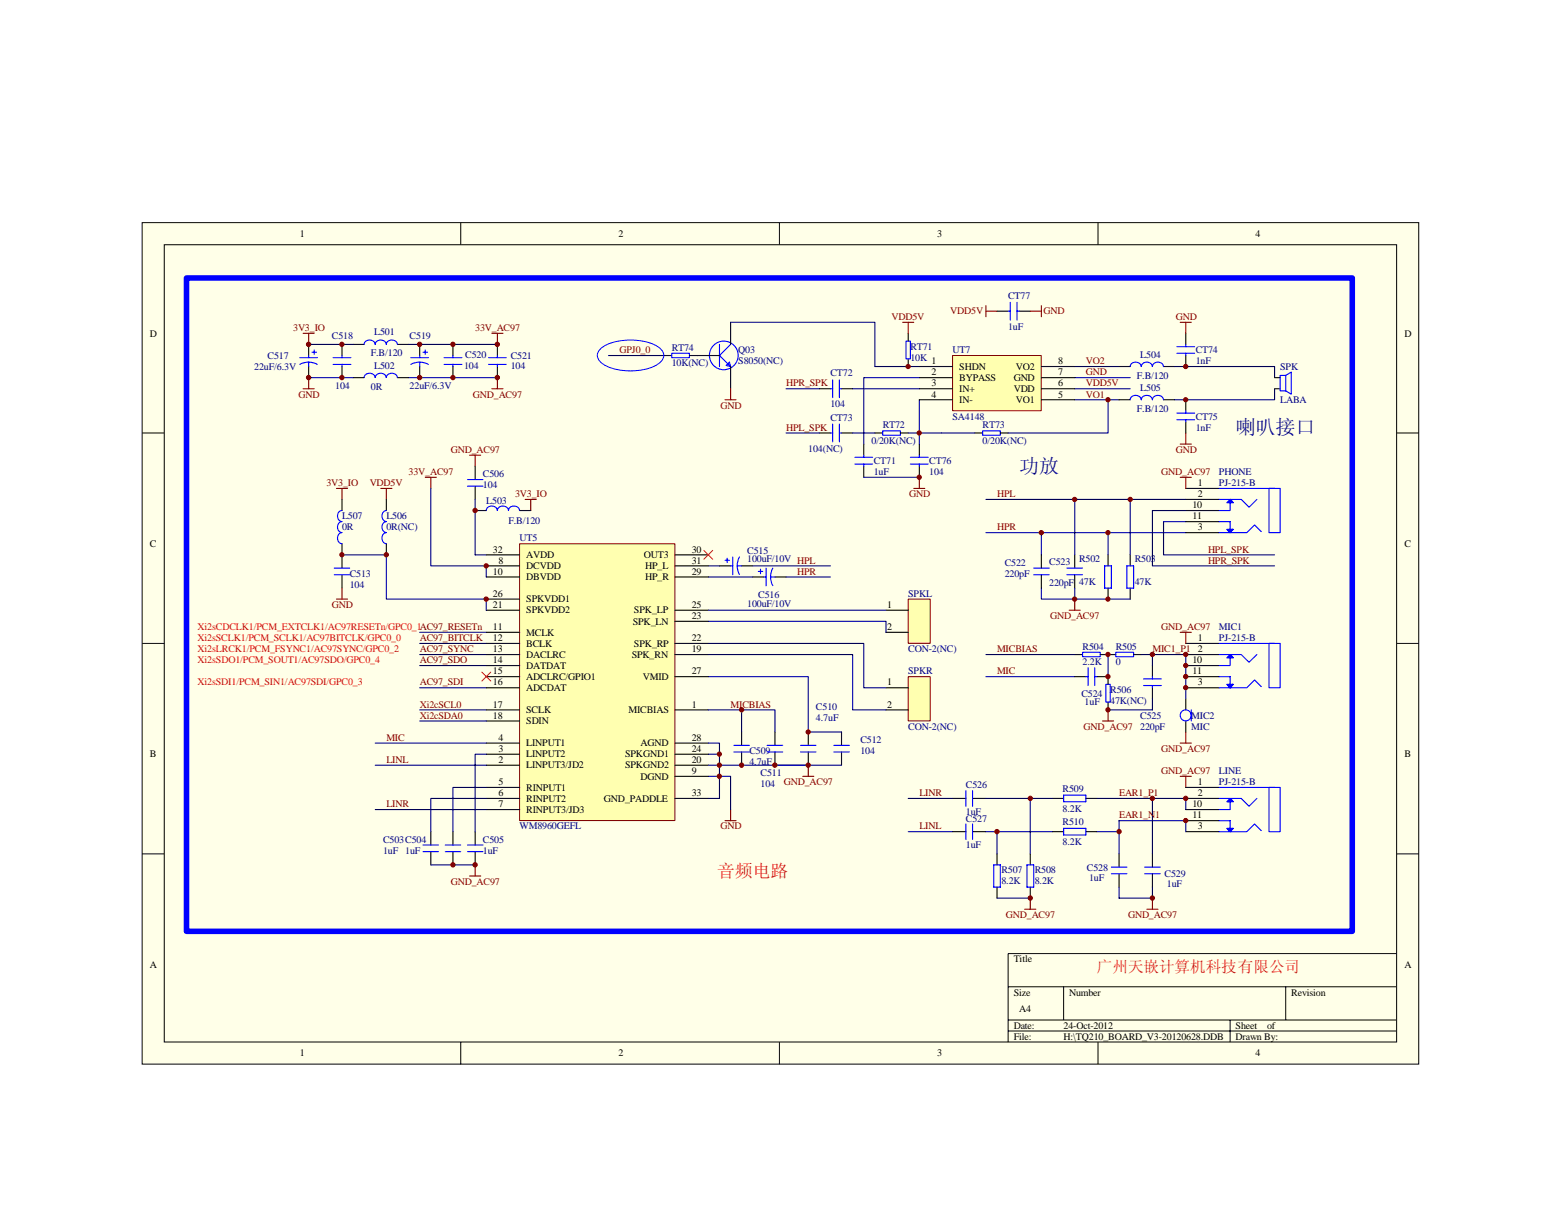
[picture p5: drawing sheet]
<svg xmlns="http://www.w3.org/2000/svg" width="279mm" height="216mm" viewBox="0 0 279 216" stroke-linecap="round" stroke-linejoin="round" font-family="sans-serif">
<path d="M25.4 39.9h228.5v150.6h-228.5z" fill="#ffffe8"/>
<g fill="none" stroke="#000" stroke-width=".18">
<path d="M25.4 39.9h228.5v150.6h-228.5zM82.5 39.9v3.9M139.5 39.9v3.9M196.5 39.9v3.9M29.4 43.8h220.6v142.7h-220.6zM25.4 77.5h4M250 77.5h4M25.4 115.2h4M250 115.2h4M25.4 152.9h4M250 152.9h4M180.4 176.7h69.6"/>
<path d="M190.4 176.7v5.9M230.1 176.7v5.9M250 170.7h-69.6v15.9M82.5 186.6v3.9M139.5 186.6v3.9M180.4 182.6h69.6M180.4 184.6h69.6M196.5 186.6v3.9M220.2 182.6v4"/>
</g>
<g fill="none" stroke="#000" stroke-width=".2">
<path d="M162.6 59.7v1.4M178.5 55.7h1.9M182.4 55.7h2M55.2 61.7v1.9M55.2 65.6v2M61.2 61.7v1.9M61.2 65.6v2M63.2 61.7h2M63.2 67.6h2M71.1 61.7h2M71.1 67.6h2M75.1 61.7v1.9"/>
<path d="M75.1 65.6v2M81.1 61.7v1.9M81.1 65.6v2M89 61.7v1.9M89 65.6v2M118.8 63.6h1.4M123.4 63.6h1.4M146.7 77.5h1.9M150.6 77.5h2M154.6 79.5v2M156.6 77.5h1.4M161.2 77.5h1.4"/>
<path d="M162.6 64.2v1.4M174.5 77.5h1.4M179 77.5h1.4M61.2 99.3v2.4M85 91.4h2M93 91.4h2M154.6 83.5v1.9M186.4 99.3v2.4M192.4 99.3v2.4M198.3 99.3v2M202.3 99.3v2M212.2 87.4h6"/>
<path d="M212.2 89.4h6M212.2 95.4h6M212.2 91.4h6M212.2 93.4h6M61.2 102.9v2.4M128.8 101.3h2M132.7 101.3h2M134.7 103.3h2M138.7 103.3h2M186.4 102.9v2.4M192.4 117.2h1.4M192.4 102.9v2.4"/>
<path d="M196.9 117.2h2.8M198.3 105.3v2M202.3 105.3v2M202.9 117.2h1.4M206.3 119.1v2M212.2 115.2h6M212.2 117.2h6M212.2 119.1h6M132.7 131v2.4M132.7 134.6v2.4M138.7 131v2.4M138.7 134.6v2.4"/>
<path d="M144.7 131v2.4M144.7 134.6v2.4M150.6 131v2.4M150.6 134.6v2.4M192.4 121.1h2M196.3 121.1h2v1.4M198.3 125.7v1.4M206.3 123.1v2M212.2 123.1h6M212.2 121.1h6M77.1 148.9v2.4M77.1 152.5v2.3"/>
<path d="M81.1 148.9v2.4M81.1 152.5v2.3M85 148.9v2.4M85 152.5v2.3M170.5 142.9h2.4M170.5 148.9h2.4M174.1 142.9h2.4M174.1 148.9h2.4M178.5 152.9v1.9M178.5 158.8v2M184.4 152.9v1.9M184.4 158.8v2"/>
<path d="M188.4 142.9h2M188.4 148.9h2M194.4 142.9h1.9M194.4 148.9h1.9M200.3 152.9v2.3M200.3 156.4v2.4M206.3 152.9v2.3M206.3 156.4v2.4M212.2 142.9h6M212.2 148.9h6M212.2 141h6M212.2 144.9h6"/>
<path d="M212.2 146.9h6"/>
</g>
<g fill="none" stroke="#00f" stroke-width=".2">
<path d="M180.4 55.7h.4M180.8 54.1v3.2M182 54.1v3.2M182 55.7h.4M53.7 65.2a3.3 3.3 0 0 1 3.1 0M53.7 64h3.1M55.2 63.6v.4M55.2 64.8v.8M55.8 63.1h.8M56.2 62.7v.7M59.6 65.2h3.2M59.6 64h3.2"/>
<path d="M61.2 63.6v.4M61.2 65.2v.4M65.2 61.6a1.02 1.02 0 0 1 1-.7 1.02 1.02 0 0 1 .9 .7M65.2 67.6a1.02 1.02 0 0 1 1-.8 1.02 1.02 0 0 1 .9 .8M67.2 61.6a1.02 1.02 0 0 1 .9-.7 1.02 1.02 0 0 1 1 .7 1.03 1.03 0 0 1 1-.7 1.03 1.03 0 0 1 1 .7M67.2 67.6a1.02 1.02 0 0 1 .9-.8 1.02 1.02 0 0 1 1 .8 1.03 1.03 0 0 1 1-.8 1.03 1.03 0 0 1 1 .8M73.5 65.2a3.3 3.3 0 0 1 3.2 0M73.5 64h3.2M75.1 63.6v.4M75.1 64.8v.8M75.7 63.1h.8M76.1 62.7v.7"/>
<path d="M79.5 65.2h3.2M79.5 64h3.2M81.1 63.6v.4M81.1 65.2v.4M87.4 65.2h3.2M87.4 64h3.2M89 63.6v.4M89 65.2v.4M120.2 63.2h3.2v.8h-3.2zM148.6 77.5h.4M149 75.9v3.2M150.2 75.9v3.2"/>
<path d="M150.2 77.5h.4M158 77.1h3.2v.8h-3.2zM162.2 61.1h.7v3.1h-.7zM175.9 77.1h3.1v.8h-3.1zM87 91.4a1.01 1.01 0 0 1 1-.8 1.01 1.01 0 0 1 1 .8M89 91.4a1.01 1.01 0 0 1 1-.8 1.01 1.01 0 0 1 1 .8 1.02 1.02 0 0 1 1-.8 1.02 1.02 0 0 1 1 .8M130.2 99.9v.8M131.1 99.7v3.2M132.4 99.7a3.3 3.3 0 0 0 0 3.1M153 81.9h3.2M153 83.1h3.2M154.6 81.5v.4"/>
<path d="M154.6 83.1v.4M218.2 89.4h4l1.4 1.4 1.4-1.4M218.2 93.4h2v2l.6-.6h-1.2l.6 .6-.4-.4h.6l.2-.2-.2 .2h-.4h.2M218.2 87.4h9.9M220.2 89.8h.2h-.4l-.2 .2 .2-.2h.6l-.4-.4 .6 .6h-1.2l.6-.6v2h-2M225.7 95.2l-1.1-1.2-1.4 1.4h-5M227.1 87.4h2v8h-2zM59.8 101.7h2.8M59.8 102.9h2.8M129.8 100.3h.8M130.8 101.3h.3M132 101.3h.7"/>
<path d="M135.7 102.3h.8M136.1 101.9v.8M136.7 103.3h.4M137.1 101.7v3.2M137.9 103.3h.8M138.3 101.7a3.3 3.3 0 0 0 0 3.1M185 101.7h2.8M185 102.9h2.8M191 101.7h2.8M191 102.9h2.8M193.8 116.8h3.1v.8h-3.1zM194.8 119.5v3.2"/>
<path d="M195.9 119.5v3.2M197.7 101.3h1.2v4h-1.2zM199.7 116.8h3.2v.8h-3.2zM201.7 101.3h1.2v4h-1.2zM218.2 117.2h4l1.4 1.4 1.4-1.4M218.2 115.2h9.9M220.2 117.6h.2h-.4l-.2 .2 .2-.2h.6l-.4-.4 .6 .6h-1.2l.6-.6v1.9h-2M227.1 115.2h2v7.9h-2zM131.4 133.4h2.7M131.4 134.6h2.7M137.3 133.4h2.8M137.3 134.6h2.8"/>
<path d="M143.3 133.4h2.7M143.3 134.6h2.7M149.2 133.4h2.8M149.2 134.6h2.8M194.4 121.1h.4M195.9 121.1h.4M197.9 122.5h.8v3.2h-.8zM204.7 122.7h3.2M204.7 121.5h3.2M206.3 121.1v.4M206.3 122.7v.4M218.2 121.1h2v2l.6-.6h-1.2l.6 .6-.4-.4h.6l.2-.2-.2 .2h-.4h.2"/>
<path d="M225.7 122.9l-1.1-1.2-1.4 1.4h-5M75.7 151.3h2.8M75.7 152.5h2.8M79.7 151.3h2.8M79.7 152.5h2.8M83.7 151.3h2.7M83.7 152.5h2.7M172.9 141.6v2.7M172.9 147.5v2.8M174.1 141.6v2.7M174.1 147.5v2.8M177.9 154.8h1.1v4h-1.1z"/>
<path d="M183.8 154.8h1.2v4h-1.2zM190.4 142.3h4v1.2h-4zM190.4 148.3h4v1.2h-4zM198.9 155.2h2.8M198.9 156.4h2.8M204.9 155.2h2.8M204.9 156.4h2.8M218.2 142.9h4l1.4 1.4 1.4-1.4M218.2 146.9h2v2l.6-.6h-1.2l.6 .6-.4-.4h.6l.2-.2-.2 .2h-.4h.2M218.2 141h9.9M220.2 143.3h.2h-.4l-.2 .2 .2-.2h.6l-.4-.4 .6 .6h-1.2l.6-.6v2h-2M225.7 148.7l-1.1-1.2-1.4 1.4h-5"/>
<path d="M227.1 141h2v7.9h-2z"/>
</g>
<g fill="none" stroke="#800000" stroke-width=".2">
<path d="M54.3 59.7h1.9M55.2 59.7v2M88 59.7h2M89 59.7v2M54.3 69.6h1.9M55.2 67.6v2M88 69.6h2M89 67.6v2M76.1 85.4h2M77.1 85.4v2M94 89.4h2M95 89.4v2"/>
<path d="M211.2 85.4h2M212.2 85.4v2M60.2 107.3h2M61.2 105.3v2M191.4 109.2h2M192.4 107.3v1.9M211.2 113.2h2M212.2 113.2v2M143.7 139h2M144.7 137v2M197.3 129.1h2M198.3 127.1v2"/>
<path d="M211.2 139h2M212.2 139v2M84.1 156.8h1.9M85 154.8v2M129.8 146.9h1.9M130.8 144.9v2M183.4 162.8h2M184.4 160.8v2M205.3 162.8h2M206.3 160.8v2"/>
</g>
<g fill="none" stroke="#000080" stroke-width=".2">
<path d="M55.2 61.7h8M55.2 67.6h8M73.1 61.7h15.9M73.1 67.6h15.9M140.7 77.5h6M162.6 65.6h1.9M164.5 71.6v5.9h-1.9M164.5 77.5h4M192.4 67.6h9.9M192.4 69.6h9.9M192.4 65.6h7.9M192.4 71.6h7.9"/>
<path d="M176.5 89.4h35.7M176.5 95.4h35.7M186.4 95.4v3.9M192.4 89.4v9.9M198.3 95.4v3.9M202.3 89.4v9.9M206.3 91.4h5.9M208.3 93.4h3.9M75.1 113.2h11.9M75.1 115.2h11.9M75.1 117.2h11.9M75.1 119.1h11.9"/>
<path d="M126.8 101.3h2M126.8 103.3h7.9M134.7 101.3h13.9M140.7 103.3h7.9M176.5 117.2h15.9M186.4 105.3v2h15.9M192.4 105.3v2M198.3 117.2v3.9M204.3 117.2h7.9v5.9M206.3 117.2v1.9M75.1 123.1h11.9M176.5 121.1h15.9"/>
<path d="M206.3 125.1v2h-8M162.6 142.9h7.9M162.6 148.9h7.9M176.5 142.9h11.9M176.5 148.9h11.9M178.5 148.9v4M184.4 142.9v10M196.3 142.9h15.9v2M196.3 148.9h4M200.3 158.8v2h6v-2M206.3 142.9v10M212.2 148.9v-2h-11.9v6"/>
<path d="M178.5 160.8h5.9"/>
</g>
<path d="M170.5 63.7h15.9v9.8h-15.9z" fill="#ffffb0"/>
<path d="M170.5 63.6h15.9v9.9h-15.9z" fill="none" stroke="#800000" stroke-width=".18"/>
<g fill="none" stroke="#000" stroke-width=".2">
<path d="M130.8 57.7v4M212.2 59.7v2M124.8 63.6h4M130.8 65.6v4M146.7 69.6h1.9M150.6 69.6h2M164.5 65.6h6M164.5 67.6h6M164.5 69.6h6M164.5 71.6h6M164.5 79.5v2M186.4 65.6h6"/>
<path d="M186.4 67.6h6M186.4 69.6h6M186.4 71.6h6M200.3 65.6h2M200.3 71.6h2M208.3 65.6h1.9M208.3 71.6h1.9M212.2 63.6v2M212.2 71.6v2M212.2 75.5v2M164.5 83.5v1.9"/>
</g>
<g fill="none" stroke="#00f" stroke-width=".2">
<path d="M128.8 61.7v3.9M130.6 64.8l.2 .8-.8-.2zM130.8 61.7l-2 1.9 2 2M148.6 69.6h.4M149 68v3.2M150.2 68v3.2M150.2 69.6h.4M202.3 65.6a1.01 1.01 0 0 1 1-.8 1.01 1.01 0 0 1 1 .8 1.02 1.02 0 0 1 1-.8 1.02 1.02 0 0 1 .9 .8M202.3 71.6a1.01 1.01 0 0 1 1-.8 1.01 1.01 0 0 1 1 .8 1.02 1.02 0 0 1 1-.8 1.02 1.02 0 0 1 .9 .8M206.3 65.6a1.01 1.01 0 0 1 1-.8 1.01 1.01 0 0 1 .9 .8M206.3 71.6a1.01 1.01 0 0 1 1-.8 1.01 1.01 0 0 1 .9 .8M210.7 74h3.1"/>
<path d="M210.7 75.1h3.1M210.7 62.1h3.1M210.7 63.2h3.1M212.2 61.7v.4M212.2 63.2v.4M212.2 73.6v.4M212.2 75.1v.4M162.9 81.9h3.2M162.9 83.1h3.2M164.5 81.5v.4M164.5 83.1v.4"/>
<circle cx="129.6" cy="63.6" r="2.57"/>
</g>
<g fill="none" stroke="#800000" stroke-width=".2">
<path d="M161.6 57.7h2M162.6 57.7v2M176.5 55.7h2M176.5 54.7v2M184.4 55.7h2M186.4 54.7v2M211.2 57.7h2M212.2 57.7v2M129.8 71.6h1.9M130.8 69.6v2M211.2 79.5h2M212.2 77.5v2"/>
<path d="M163.6 87.4h1.9M164.5 85.4v2"/>
</g>
<g fill="none" stroke="#000080" stroke-width=".2">
<path d="M130.8 57.7h25.8v7.9h6M108.9 63.6h9.9M140.7 69.6h6M152.6 77.5h4M152.6 69.6h11.9M164.5 67.6h-9.9v11.9M164.5 77.5v2M168.5 77.5h6M198.3 71.6v5.9h-17.9M210.2 65.6h17.9v2M154.6 85.4h9.9M206.3 91.4v9.9h21.8"/>
<path d="M208.3 93.4v5.9h19.8"/>
</g>
<g fill="#800000" stroke="#800000" stroke-width=".18">
<circle cx="162.5" cy="65.6" r=".38"/>
<circle cx="164.5" cy="77.5" r=".38"/>
<circle cx="212.2" cy="65.6" r=".39"/>
<circle cx="198.3" cy="71.6" r=".38"/>
<circle cx="75.1" cy="61.6" r=".39"/>
<circle cx="75.1" cy="67.6" r=".39"/>
<circle cx="81.1" cy="61.6" r=".39"/>
<circle cx="81.1" cy="67.6" r=".39"/>
<circle cx="61.2" cy="61.6" r=".39"/>
<circle cx="61.2" cy="67.6" r=".39"/>
</g>
<path d="M107.3 62.7a7.3 7.3 0 0 1 5.6-1.8 7.9 7.9 0 0 1 5.5 1.8 1.54 1.54 0 0 1-.4 2.3 10.3 10.3 0 0 1-10.3 0 1.59 1.59 0 0 1-.4-2.3z" fill="none" stroke="#00f" stroke-width=".18"/>
<path d="M162.6 121.2h3.9v7.9h-3.9z" fill="#ffffb0"/>
<path d="M162.6 121.1h3.9v8h-3.9z" fill="none" stroke="#800000" stroke-width=".18"/>
<path d="M158.6 127.1h4M158.6 123.1h4" fill="none" stroke="#000" stroke-width=".2"/>
<path d="M162.6 107.3h3.9v7.9h-3.9z" fill="#ffffb0"/>
<path d="M162.6 107.3h3.9v7.9h-3.9z" fill="none" stroke="#800000" stroke-width=".18"/>
<path d="M228.1 67.6h1M228.1 69.6h1M158.6 113.2h4M158.6 109.2h4" fill="none" stroke="#000" stroke-width=".2"/>
<g fill="#800000" stroke="#800000" stroke-width=".18">
<circle cx="55.2" cy="67.6" r=".39"/>
<circle cx="55.2" cy="61.6" r=".39"/>
<circle cx="89" cy="61.6" r=".39"/>
<circle cx="89" cy="67.6" r=".39"/>
<circle cx="164.5" cy="85.4" r=".39"/>
<circle cx="212.2" cy="71.6" r=".39"/>
</g>
<path d="M229.1 67.2h1v2.8h-1zM230.1 67.2l1-.6v4l-1-.6" fill="none" stroke="#00f" stroke-width=".2"/>
<path d="M228.1 69.6v2h-17.9" fill="none" stroke="#000080" stroke-width=".2"/>
<path d="M93 97.4h27.8v49.5h-27.8z" fill="#ffffb0"/>
<path d="M93 97.3h27.8v49.6h-27.8z" fill="none" stroke="#800000" stroke-width=".18"/>
<g fill="none" stroke="#000" stroke-width=".2">
<path d="M61.2 89.4v2M61.2 97.3v2M69.2 89.4v2M69.2 97.3v2M85 83.5v2.4M85 87v2.4M87 99.3h6M120.8 99.3h6M87 107.3h6M87 109.2h6M87 101.3h6M87 103.3h6"/>
<path d="M87 113.2h6M87 115.2h6M87 117.2h6M87 119.1h6M120.8 109.2h6M120.8 101.3h6M120.8 103.3h6M120.8 115.2h6M120.8 117.2h6M120.8 111.2h6M87 121.1h6M87 123.1h6"/>
<path d="M87 127.1h6M87 129.1h6M87 133h6M87 137h6M87 135h6M120.8 121.1h6M120.8 127.1h6M120.8 133h6M120.8 137h6M120.8 139h6M120.8 135h6M212.2 125.1v2"/>
<path d="M212.2 129.1v1.9M87 141h6M87 142.9h6M87 144.9h6M120.8 142.9h6"/>
</g>
<path d="M60.2 87.4h2M61.2 87.4v2M68.2 87.4h1.9M69.2 87.4v2M84.1 81.5h1.9M85 81.5v2M211.2 133h2M212.2 131v2" fill="none" stroke="#800000" stroke-width=".2"/>
<g fill="none" stroke="#000080" stroke-width=".2">
<path d="M61.2 99.3h8v8h17.8v1.9M77.1 87.4v13.9h9.9v2M85 89.4v9.9h2M126.8 111.2h31.8v2M126.8 115.2h27.8v7.9h4M126.8 117.2h25.8v9.9h6M126.8 109.2h31.8M67.2 137h19.8M67.2 133h19.8M75.1 127.1h11.9M75.1 129.1h11.9M87 135h-2v13.9"/>
<path d="M126.8 127.1h11.9v3.9M126.8 121.1h17.9v9.9h5.9M126.8 133h2v9.9h-2M126.8 139h4v5.9M126.8 137h23.8M126.8 135h2M132.7 127.1v3.9M212.2 123.1v2M67.2 144.9h19.8M77.1 154.8h7.9M87 141h-5.9v7.9M87 142.9h-9.9v6"/>
</g>
<path d="M126 98.5l1.6 1.6M127.6 98.5l-1.6 1.6M86.3 120.3l1.5 1.6M87.8 120.3l-1.5 1.6" fill="none" stroke="#f00" stroke-width=".18"/>
<g fill="none" stroke="#00f" stroke-width=".2">
<path d="M61.2 91.4a1.02 1.02 0 0 0-.8 1 1.02 1.02 0 0 0 .8 1 1.01 1.01 0 0 0-.8 1 1.01 1.01 0 0 0 .8 1 1.01 1.01 0 0 0-.8 .9 1.01 1.01 0 0 0 .8 1M69.2 91.4a1.02 1.02 0 0 0-.8 1 1.02 1.02 0 0 0 .8 1 1.01 1.01 0 0 0-.8 1 1.01 1.01 0 0 0 .8 1 1.01 1.01 0 0 0-.8 .9 1.01 1.01 0 0 0 .8 1M83.7 85.9h2.7M83.7 87h2.7M213.2 127.1v2"/>
<circle cx="212.2" cy="128.1" r=".99"/>
</g>
<g fill="#800000" stroke="#800000" stroke-width=".18">
<circle cx="198.3" cy="107.2" r=".38"/>
<circle cx="192.4" cy="107.2" r=".39"/>
<circle cx="186.4" cy="95.4" r=".39"/>
<circle cx="192.4" cy="89.4" r=".39"/>
<circle cx="198.3" cy="95.4" r=".38"/>
<circle cx="202.3" cy="89.4" r=".38"/>
<circle cx="198.3" cy="117.2" r=".38"/>
<circle cx="212.2" cy="119.1" r=".39"/>
<circle cx="212.2" cy="121.1" r=".39"/>
<circle cx="212.2" cy="117.2" r=".39"/>
<circle cx="206.3" cy="117.2" r=".39"/>
<circle cx="198.3" cy="127.1" r=".39"/>
<circle cx="212.2" cy="123.1" r=".39"/>
<circle cx="198.3" cy="121.1" r=".39"/>
<circle cx="81.1" cy="154.8" r=".39"/>
<circle cx="85" cy="154.8" r=".39"/>
<circle cx="132.7" cy="137" r=".39"/>
<circle cx="144.6" cy="137" r=".39"/>
<circle cx="144.7" cy="131" r=".38"/>
<circle cx="138.7" cy="137" r=".39"/>
<circle cx="61.2" cy="99.3" r=".38"/>
<circle cx="85" cy="91.4" r=".39"/>
<circle cx="87" cy="107.2" r=".39"/>
<circle cx="87" cy="101.3" r=".39"/>
<circle cx="69.1" cy="99.3" r=".39"/>
<circle cx="132.7" cy="127.1" r=".39"/>
<circle cx="128.8" cy="139" r=".39"/>
<circle cx="128.8" cy="135" r=".38"/>
<circle cx="128.8" cy="137" r=".39"/>
<circle cx="206.3" cy="160.8" r=".39"/>
<circle cx="184.4" cy="160.8" r=".39"/>
<circle cx="178.4" cy="148.9" r=".39"/>
<circle cx="184.4" cy="142.9" r=".39"/>
<circle cx="200.3" cy="148.9" r=".39"/>
<circle cx="212.2" cy="142.9" r=".39"/>
<circle cx="206.3" cy="142.9" r=".39"/>
<circle cx="212.2" cy="146.9" r=".39"/>
</g>
<path d="M33.4 49.8h208.6v116.9h-208.6z" fill="none" stroke="#00f" stroke-width=".99"/>
<g font-size="3.6" fill="#000080">
<text x="221.2" y="77.7">喇叭接口</text>
<text x="182.4" y="84.6">功放</text>
</g>
<text font-size="3.2" fill="#f00" x="128.4" y="157.1">音频电路</text>
<text font-size="2.8" fill="#f00" x="196.3" y="174">广州天嵌计算机科技有限公司</text>
<g font-size="1.8">
<text x="53.7" y="42.4">1</text>
<text x="110.7" y="42.4">2</text>
<text x="167.7" y="42.4">3</text>
<text x="224.7" y="42.4">4</text>
<text x="26.8" y="60.3">D</text>
<text x="166.7" y="65.2">1</text>
<text x="189.4" y="65.2">8</text>
<text x="251.4" y="60.3">D</text>
<text x="166.7" y="67.2">2</text>
<text x="166.7" y="69.2">3</text>
<text x="166.7" y="71.2">4</text>
<text x="171.7" y="66.2">SHDN</text>
<text x="171.7" y="68.2">BYPASS</text>
<text x="171.7" y="70.2">IN+</text>
<text x="181.4" y="70.2">VDD</text>
<text x="181.4" y="68.2">GND</text>
<text x="181.8" y="66.2">VO2</text>
<text x="189.4" y="69.2">6</text>
<text x="189.4" y="67.2">7</text>
<text x="189.4" y="71.2">5</text>
<text x="171.7" y="72.1">IN-</text>
<text x="181.8" y="72.1">VO1</text>
<text x="214.4" y="87">1</text>
<text x="214.4" y="89">2</text>
<text x="213.4" y="91">10</text>
<text x="213.4" y="93">11</text>
<text x="214.4" y="95">3</text>
<text x="26.8" y="97.9">C</text>
<text x="88.2" y="98.9">32</text>
<text x="89.2" y="100.9">8</text>
<text x="94.2" y="99.9">AVDD</text>
<text x="94.2" y="101.9">DCVDD</text>
<text x="115.3" y="99.9">OUT3</text>
<text x="115.5" y="101.9">HP_L</text>
<text x="123.8" y="98.9">30</text>
<text x="123.8" y="100.9">31</text>
<text x="251.4" y="97.9">C</text>
<text x="88.2" y="106.8">26</text>
<text x="88.2" y="102.9">10</text>
<text x="94.2" y="107.8">SPKVDD1</text>
<text x="94.2" y="103.9">DBVDD</text>
<text x="115.5" y="103.9">HP_R</text>
<text x="123.8" y="102.9">29</text>
<text x="88.2" y="108.8">21</text>
<text x="88.2" y="112.8">11</text>
<text x="94.2" y="109.8">SPKVDD2</text>
<text x="94.2" y="113.8">MCLK</text>
<text x="113.3" y="111.8">SPK_LN</text>
<text x="113.5" y="109.8">SPK_LP</text>
<text x="123.8" y="108.8">25</text>
<text x="123.8" y="110.8">23</text>
<text x="158.8" y="112.8">2</text>
<text x="158.8" y="108.8">1</text>
<text x="88.2" y="114.8">12</text>
<text x="88.2" y="116.8">13</text>
<text x="88.2" y="118.7">14</text>
<text x="94.2" y="115.8">BCLK</text>
<text x="94.2" y="117.8">DACLRC</text>
<text x="94.2" y="119.7">DATDAT</text>
<text x="113.1" y="117.8">SPK_RN</text>
<text x="113.5" y="115.8">SPK_RP</text>
<text x="123.8" y="114.8">22</text>
<text x="123.8" y="116.8">19</text>
<text x="213.4" y="118.7">10</text>
<text x="214.4" y="114.8">1</text>
<text x="214.4" y="116.8">2</text>
<text x="88.2" y="120.7">15</text>
<text x="88.2" y="122.7">16</text>
<text x="94.2" y="121.7">ADCLRC/GPIO1</text>
<text x="94.2" y="123.7">ADCDAT</text>
<text x="115.1" y="121.7">VMID</text>
<text x="123.8" y="120.7">27</text>
<text x="158.8" y="122.7">1</text>
<text x="213.4" y="120.7">11</text>
<text x="214.4" y="122.7">3</text>
<text x="88.2" y="126.7">17</text>
<text x="88.2" y="128.7">18</text>
<text x="94.2" y="127.7">SCLK</text>
<text x="94.2" y="129.6">SDIN</text>
<text x="112.5" y="127.7">MICBIAS</text>
<text x="123.8" y="126.7">1</text>
<text x="158.8" y="126.7">2</text>
<text x="26.8" y="135.6">B</text>
<text x="89.2" y="132.6">4</text>
<text x="89.2" y="136.6">2</text>
<text x="89.2" y="134.6">3</text>
<text x="94.2" y="133.6">LINPUT1</text>
<text x="94.2" y="137.6">LINPUT3/JD2</text>
<text x="94.2" y="135.6">LINPUT2</text>
<text x="111.9" y="137.6">SPKGND2</text>
<text x="111.9" y="135.6">SPKGND1</text>
<text x="114.7" y="133.6">AGND</text>
<text x="123.8" y="132.6">28</text>
<text x="123.8" y="136.6">20</text>
<text x="123.8" y="134.6">24</text>
<text x="251.4" y="135.6">B</text>
<text x="89.2" y="140.5">5</text>
<text x="89.2" y="142.5">6</text>
<text x="94.2" y="141.5">RINPUT1</text>
<text x="94.2" y="143.5">RINPUT2</text>
<text x="108.1" y="143.5">GND_PADDLE</text>
<text x="114.7" y="139.6">DGND</text>
<text x="123.8" y="138.6">9</text>
<text x="123.8" y="142.5">33</text>
<text x="214.4" y="140.5">1</text>
<text x="214.4" y="142.5">2</text>
<text x="89.2" y="144.5">7</text>
<text x="94.2" y="145.5">RINPUT3/JD3</text>
<text x="213.4" y="144.5">10</text>
<text x="213.4" y="146.5">11</text>
<text x="214.4" y="148.5">3</text>
<text x="26.8" y="173.2">A</text>
<text x="181.4" y="172.3">Title</text>
<text x="251.4" y="173.2">A</text>
<text x="181.4" y="178.2">Size</text>
<text x="191.4" y="178.2">Number</text>
<text x="231.1" y="178.2">Revision</text>
<text x="181.4" y="184.2">Date:</text>
<text x="182.4" y="181.2">A4</text>
<text x="190.4" y="184.2">24-Oct-2012</text>
<text x="221.2" y="184.2">Sheet</text>
<text x="226.8" y="184.2">of</text>
<text x="53.7" y="189.1">1</text>
<text x="110.7" y="189.1">2</text>
<text x="167.7" y="189.1">3</text>
<text x="181.4" y="186.1">File:</text>
<text x="190.4" y="186.1">H:\TQ210_BOARD_V3-20120628.DDB</text>
<text x="221.2" y="186.1">Drawn By:</text>
<text x="224.7" y="189.1">4</text>
</g>
<g font-size="1.8" fill="#000080">
<text x="180.4" y="53.5">CT77</text>
<text x="180.4" y="59.1">1uF</text>
<text x="47.9" y="64.2">C517</text>
<text x="59.4" y="60.6">C518</text>
<text x="66.4" y="63.8">F.B/120</text>
<text x="67" y="60">L501</text>
<text x="67" y="66">L502</text>
<text x="73.3" y="60.6">C519</text>
<text x="83.1" y="66">104</text>
<text x="83.3" y="64">C520</text>
<text x="91.4" y="64.2">C521</text>
<text x="91.4" y="66">104</text>
<text x="120.2" y="62.8">RT74</text>
<text x="120.2" y="65.6">10K(NC)</text>
<text x="132.1" y="63.2">Q03</text>
<text x="132.1" y="65.2">S8050(NC)</text>
<text x="162.9" y="62.6">RT71</text>
<text x="162.9" y="64.6">10K</text>
<text x="170.5" y="63.2">UT7</text>
<text x="204.1" y="64">L504</text>
<text x="214" y="63.2">CT74</text>
<text x="214" y="65.2">1nF</text>
<text x="45.5" y="66.2">22uF/6.3V</text>
<text x="60" y="69.6">104</text>
<text x="66.4" y="69.8">0R</text>
<text x="73.3" y="69.6">22uF/6.3V</text>
<text x="148.6" y="67.4">CT72</text>
<text x="203.5" y="67.8">F.B/120</text>
<text x="204.1" y="70">L505</text>
<text x="229.1" y="66.2">SPK</text>
<text x="148.6" y="75.3">CT73</text>
<text x="148.6" y="72.9">104</text>
<text x="158" y="76.7">RT72</text>
<text x="170.5" y="75.1">SA4148</text>
<text x="175.9" y="76.7">RT73</text>
<text x="203.5" y="73.7">F.B/120</text>
<text x="214" y="75.1">CT75</text>
<text x="214" y="77.1">1nF</text>
<text x="229.1" y="72.1">LABA</text>
<text x="144.7" y="80.9">104(NC)</text>
<text x="156" y="79.5">0/20K(NC)</text>
<text x="156.4" y="83.1">CT71</text>
<text x="166.3" y="83.1">CT76</text>
<text x="175.9" y="79.5">0/20K(NC)</text>
<text x="86.4" y="85.4">C506</text>
<text x="86.4" y="87.4">104</text>
<text x="156.4" y="85">1uF</text>
<text x="166.3" y="85">104</text>
<text x="218.2" y="85">PHONE</text>
<text x="218.2" y="87">PJ-215-B</text>
<text x="61.2" y="93">L507</text>
<text x="61.2" y="95">0R</text>
<text x="69.2" y="93">L506</text>
<text x="69.2" y="95">0R(NC)</text>
<text x="87" y="90.2">L503</text>
<text x="91" y="93.7">F.B/120</text>
<text x="93" y="96.9">UT5</text>
<text x="133.7" y="99.1">C515</text>
<text x="133.7" y="100.7">100uF/10V HPL</text>
<text x="179.8" y="101.3">C522</text>
<text x="187.8" y="101.1">C523</text>
<text x="193.1" y="100.7">R502</text>
<text x="203.1" y="100.7">R503</text>
<text x="62.6" y="103.3">C513</text>
<text x="62.6" y="105.3">104</text>
<text x="135.7" y="107">C516</text>
<text x="162.6" y="106.8">SPKL</text>
<text x="179.8" y="103.3">220pF</text>
<text x="187.8" y="104.9">220pF</text>
<text x="193.1" y="104.7">47K</text>
<text x="203.1" y="104.7">47K</text>
<text x="133.7" y="108.6">100uF/10V</text>
<text x="218.2" y="112.8">MIC1</text>
<text x="162.6" y="116.8">CON-2(NC)</text>
<text x="193.8" y="116.4">R504</text>
<text x="193.8" y="119.1">2.2K</text>
<text x="199.7" y="116.4">R505</text>
<text x="199.7" y="119.1">0</text>
<text x="218.2" y="114.8">PJ-215-B</text>
<text x="162.6" y="120.7">SPKR</text>
<text x="193.5" y="124.7">C524</text>
<text x="198.7" y="124.1">R506</text>
<text x="146" y="127.1">C510</text>
<text x="146" y="129.1">4.7uF</text>
<text x="162.6" y="130.6">CON-2(NC)</text>
<text x="194.1" y="126.3">1uF</text>
<text x="198.7" y="126.1">47K(NC)</text>
<text x="204.1" y="128.7">C525</text>
<text x="204.1" y="130.6">220pF</text>
<text x="213.2" y="128.7">MIC2</text>
<text x="213.2" y="130.6">MIC</text>
<text x="134.1" y="135">C509</text>
<text x="134.1" y="137">4.7uF</text>
<text x="154" y="133">C512</text>
<text x="154" y="135">104</text>
<text x="136.1" y="139">C511</text>
<text x="136.1" y="140.9">104</text>
<text x="172.9" y="141.1">C526</text>
<text x="190.2" y="141.7">R509</text>
<text x="218.2" y="138.6">LINE</text>
<text x="218.2" y="140.5">PJ-215-B</text>
<text x="93" y="148.5">WM8960GEFL</text>
<text x="172.9" y="147.1">C527</text>
<text x="172.9" y="145.9">1uF</text>
<text x="190.2" y="145.3">8.2K</text>
<text x="190.2" y="147.7">R510</text>
<text x="68.6" y="150.9">C503C504</text>
<text x="68.6" y="152.8">1uF 1uF</text>
<text x="86.4" y="150.9">C505</text>
<text x="86.4" y="152.8">1uF</text>
<text x="172.9" y="151.8">1uF</text>
<text x="190.2" y="151.3">8.2K</text>
<text x="194.5" y="156">C528</text>
<text x="179.2" y="156.2">R507</text>
<text x="179.2" y="158.2">8.2K</text>
<text x="185.2" y="156.2">R508</text>
<text x="185.2" y="158.2">8.2K</text>
<text x="194.9" y="157.8">1uF</text>
<text x="208.4" y="157">C529</text>
<text x="208.9" y="158.8">1uF</text>
</g>
<g font-size="1.8" fill="#800000">
<text x="52.5" y="59.3">3V3_IO</text>
<text x="85" y="59.3">33V_AC97</text>
<text x="159.6" y="57.3">VDD5V</text>
<text x="170.1" y="56.3">VDD5V</text>
<text x="186.8" y="56.3">GND</text>
<text x="210.4" y="57.3">GND</text>
<text x="110.9" y="63.2">GPJ0_0</text>
<text x="194.4" y="65.2">VO2</text>
<text x="53.4" y="71.2">GND</text>
<text x="84.6" y="71.2">GND_AC97</text>
<text x="140.7" y="69.2">HPR_SPK</text>
<text x="194.4" y="67.2">GND</text>
<text x="194.4" y="69.2">VDD5V</text>
<text x="194.4" y="71.2">VO1</text>
<text x="129" y="73.1">GND</text>
<text x="140.7" y="77.1">HPL_SPK</text>
<text x="80.7" y="81.1">GND_AC97</text>
<text x="210.4" y="81.1">GND</text>
<text x="58.4" y="87">3V3_IO</text>
<text x="66.2" y="87">VDD5V</text>
<text x="73.1" y="85">33V_AC97</text>
<text x="92.2" y="89">3V3_IO</text>
<text x="162.8" y="89">GND</text>
<text x="178.5" y="89">HPL</text>
<text x="207.9" y="85">GND_AC97</text>
<text x="178.5" y="95">HPR</text>
<text x="216.2" y="98.9">HPL_SPK</text>
<text x="216.2" y="100.9">HPR_SPK</text>
<text x="142.7" y="102.9">HPR</text>
<text x="59.4" y="108.8">GND</text>
<text x="188" y="110.8">GND_AC97</text>
<text x="207.9" y="112.8">GND_AC97</text>
<text x="75.1" y="114.8">AC97_BITCLK</text>
<text x="75.1" y="116.8">AC97_SYNC</text>
<text x="75.1" y="118.7">AC97_SDO</text>
<text x="178.5" y="116.8">MICBIAS</text>
<text x="206.3" y="116.8">MIC1_P1</text>
<text x="75.1" y="122.7">AC97_SDI</text>
<text x="178.5" y="120.7">MIC</text>
<text x="75.1" y="126.7">Xi2cSCL0</text>
<text x="75.1" y="128.7">Xi2cSDA0</text>
<text x="130.8" y="126.7">MICBIAS</text>
<text x="194" y="130.6">GND_AC97</text>
<text x="69.2" y="132.6">MIC</text>
<text x="69.2" y="136.6">LINL</text>
<text x="207.9" y="134.6">GND_AC97</text>
<text x="140.3" y="140.5">GND_AC97</text>
<text x="164.5" y="142.5">LINR</text>
<text x="200.3" y="142.5">EAR1_P1</text>
<text x="207.9" y="138.6">GND_AC97</text>
<text x="69.2" y="144.5">LINR</text>
<text x="129" y="148.5">GND</text>
<text x="164.5" y="148.5">LINL</text>
<text x="200.3" y="146.5">EAR1_N1</text>
<text x="80.7" y="158.4">GND_AC97</text>
<text x="180" y="164.3">GND_AC97</text>
<text x="201.9" y="164.3">GND_AC97</text>
</g>
<g font-size="1.8" fill="#f00">
<text x="35.4" y="112.8">Xi2sCDCLK1/PCM_EXTCLK1/AC97RESETn/GPC0_1AC97_RESETn</text>
<text x="35.4" y="114.8">Xi2sSCLK1/PCM_SCLK1/AC97BITCLK/GPC0_0</text>
<text x="35.4" y="116.8">Xi2sLRCK1/PCM_FSYNC1/AC97SYNC/GPC0_2</text>
<text x="35.4" y="118.7">Xi2sSDO1/PCM_SOUT1/AC97SDO/GPC0_4</text>
<text x="35.4" y="122.7">Xi2sSDI1/PCM_SIN1/AC97SDI/GPC0_3</text>
</g>
</svg>
